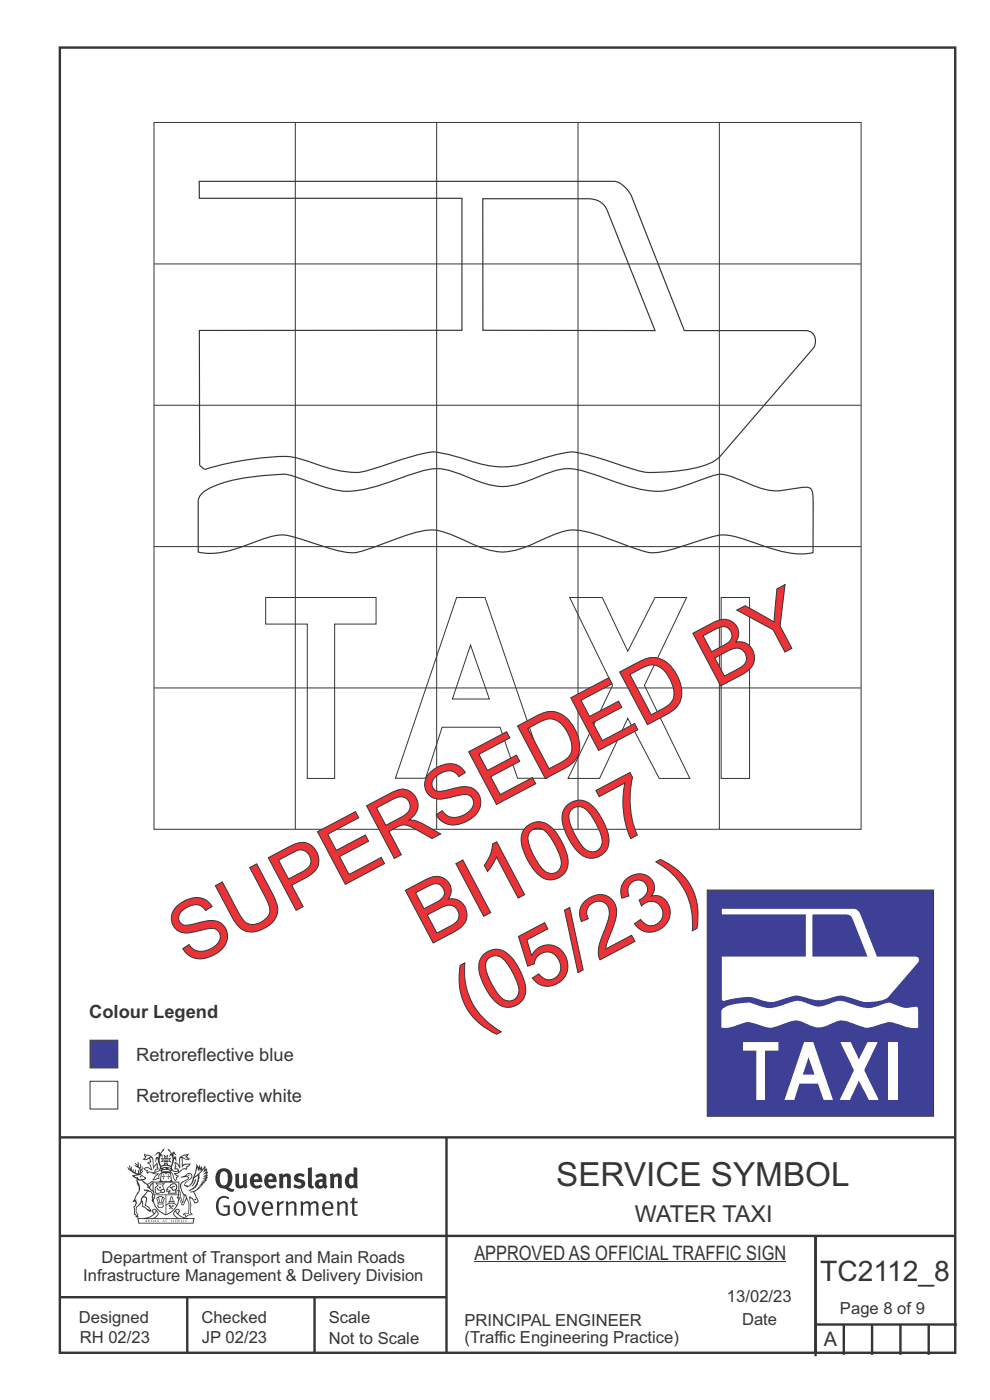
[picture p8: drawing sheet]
<svg xmlns="http://www.w3.org/2000/svg" width="210mm" height="297mm" viewBox="0 0 210 297" stroke-linecap="round" stroke-linejoin="round" font-family="sans-serif">
<g fill="none" stroke="#373435" stroke-width=".51">
<path d="M12.7 10.1h189.9v276.9h-189.9zM12.7 241.3h190M94.7 241.4v45.8M12.7 275.2h82M12.7 262.2h190.1M39.7 275.2v12M66.7 275.2v12M173 262.1v25.6M173 281h30M179 281v6.4M185 281v6.4M191 281v6.4"/>
<path d="M197 281v6.4"/>
</g>
<path d="M32.7 26h150v149.9h-150zM62.6 26v149.9M92.6 26v149.9M122.6 26v149.9M152.6 26v149.9M32.7 56h149.9M32.7 86h149.9M32.7 116h149.9M32.7 145.9h149.9" fill="none" stroke="#373435" stroke-width=".21"/>
<path d="M42.3 38.5h88a5.4 5.4 0 0 1 3.6 3.1l11.3 28.5h25.6a2.3 2.3 0 0 1 2 1.4 2.3 2.3 0 0 1-.3 2.4l-19.8 22.9a13.6 13.6 0 0 1-7.8 3l-4.3 .4a15 15 0 0 1-8.1-1.2 63.3 63.3 0 0 0-11.1-3.2 58 58 0 0 0-10 2.6 18.8 18.8 0 0 1-11.8-.7l-4.9-1.4a8.1 8.1 0 0 0-5.5 0l-4.3 1.3a49.9 49.9 0 0 1-9.2 2.6 33.2 33.2 0 0 1-11.2-2.6 16.9 16.9 0 0 0-8.1-.6 63.9 63.9 0 0 0-12.9 2.6l-1.2-.9v-28.6h55.7v-28h-55.7zM102.4 42.2h22.3a4.1 4.1 0 0 1 4.1 2.5l10.1 25.4h-36.5zM42.9 104.6a20.2 20.2 0 0 1 9.6-3.3l5.9-.6a8.7 8.7 0 0 1 5.3 .8 34.8 34.8 0 0 0 9.9 2.7 36.8 36.8 0 0 0 11.7-2.9l2.7-.9a11.8 11.8 0 0 1 10.2 .4l1.2 .5a15.2 15.2 0 0 0 9.7 1.6l1.2-.3a71.1 71.1 0 0 1 9.1-3.1 15.9 15.9 0 0 1 7.2 1.3 52.2 52.2 0 0 0 11.6 3.4 18.8 18.8 0 0 0 8.9-1.8l3.5-1.3a5.8 5.8 0 0 1 5.2 .2 27.6 27.6 0 0 0 8.7 2.8l4.2-.5a5.1 5.1 0 0 1 3.1 0 3.3 3.3 0 0 1 .7 2.7v10.9a18.3 18.3 0 0 1-10.3-1.3l-4.2-1.4a10.7 10.7 0 0 0-8.3-.2 66.9 66.9 0 0 1-10.5 2.9 9.4 9.4 0 0 1-4.5-.9 93.9 93.9 0 0 0-11-3.7 10.3 10.3 0 0 0-6.9 1.1 35.3 35.3 0 0 1-8.9 3.3 14.8 14.8 0 0 1-8.2-1.8l-3.3-1.5a10.9 10.9 0 0 0-9.4-.4l-8.4 3a9.2 9.2 0 0 1-7 .5l-8.1-2.5a9.1 9.1 0 0 0-7.1-.1l-4 1.4a20.6 20.6 0 0 1-8.9 1.8l-1.5-.3v-10.7l.2-.7z" fill="none" stroke="#373435" stroke-width=".25"/>
<path d="M19.1 229.4h5.9v5.9h-5.9z" fill-rule="evenodd" fill="#fefefe" stroke="#373435" stroke-width=".21"/>
<path d="M19.1 220.7h5.9v5.9h-5.9z" fill-rule="evenodd" fill="#3e4095" stroke="#373435" stroke-width=".21"/>
<g fill="#373435">
<path d="M47 248.7a2.55 2.55 0 0 0 0 2.6l.3 .2a.81 .81 0 0 0 1-1v-.5a1.04 1.04 0 0 0-1.1-1.5zM46.3 248.3a1.82 1.82 0 0 1 2.1-.2 1.82 1.82 0 0 1 .9 1.9 2.29 2.29 0 0 1-.8 1.9l.7 .3h.5l-.2 .6a2.87 2.87 0 0 1-2-.7 2.12 2.12 0 0 1-1.7-3.1z" fill-rule="evenodd"/>
<path d="M49.9 249.1l.8-.2v2a.46 .46 0 0 0 .3 .6 .46 .46 0 0 0 .6-.3v-2.1l.7-.2v2.4l.2 .5-.5 .3-.3-.3a1.02 1.02 0 0 1-1.2 .3 1.02 1.02 0 0 1-.6-1.1z" fill-rule="evenodd"/>
<path d="M54 249.7l-.1 .5h.9a.49 .49 0 0 0-.2-.6 .49 .49 0 0 0-.6 .1zM53.4 249.3a1.34 1.34 0 0 1 1.6-.2 1.34 1.34 0 0 1 .6 1.5v.2h-1.7a.77 .77 0 0 0 .5 .8 .77 .77 0 0 0 .9-.4l.3 .5a1.59 1.59 0 0 1-2 .2 1.59 1.59 0 0 1-.5-2.1z" fill-rule="evenodd"/>
<path d="M57 249.7l-.1 .5h1a.49 .49 0 0 0-.2-.6 .49 .49 0 0 0-.7 .1zM56.4 249.3a1.34 1.34 0 0 1 1.6-.2 1.34 1.34 0 0 1 .7 1.5v.2h-1.8a.77 .77 0 0 0 .5 .8 .77 .77 0 0 0 .9-.4l.4 .5a1.59 1.59 0 0 1-2.1 .2 1.59 1.59 0 0 1-.5-2.1z" fill-rule="evenodd"/>
<path d="M59.2 249.1l.7-.2 .1 .4a.95 .95 0 0 1 1-.3 .95 .95 0 0 1 .7 .8v2.3h-.8v-2.3a.46 .46 0 0 0-.8 .1v2.2h-.8z" fill-rule="evenodd"/>
<path d="M62.6 249.3a1.75 1.75 0 0 1 2-.1l-.2 .5-.6-.2a.43 .43 0 0 0-.6 .3l.4 .3a1.04 1.04 0 0 1 1.2 1.1 1.04 1.04 0 0 1-1.4 1l-1.2-.4 .3-.6 1 .4 .4-.4a.88 .88 0 0 0-1-.5l-.4-.2-.1-.4z" fill-rule="evenodd"/>
<path d="M65.3 247.8l.8-.2 .1 3.8 .3 .2 .1 .4a.88 .88 0 0 1-1 0 .88 .88 0 0 1-.3-1z" fill-rule="evenodd"/>
<path d="M67.8 250.8a.43 .43 0 0 0-.1 .7 .43 .43 0 0 0 .7-.1v-.7zM66.8 249.4a1.7 1.7 0 0 1 2.4 .1v1.8l.3 .4-.4 .5-.5-.4a1.03 1.03 0 0 1-1.7-.1 1.03 1.03 0 0 1 .8-1.5h.7v-.4a.8 .8 0 0 0-1.2 .1z" fill-rule="evenodd"/>
<path d="M70 249.1l.7-.2 .1 .4a.95 .95 0 0 1 1-.3 .95 .95 0 0 1 .7 .8v2.3h-.8v-2.3a.46 .46 0 0 0-.8 .1v2.2h-.8z" fill-rule="evenodd"/>
<path d="M74.3 249.7a1.48 1.48 0 0 0 0 1.7h.5l.2-.1v-1.5l-.3-.2zM75 247.6l.8 .1 .1 4.4h-.7l-.1-.2a1.26 1.26 0 0 1-1.4 0 1.26 1.26 0 0 1-.5-1.3 1.29 1.29 0 0 1 .4-1.4 1.29 1.29 0 0 1 1.4-.1z" fill-rule="evenodd"/>
<path d="M46.4 254.1a1.72 1.72 0 0 1 2.3 0l-.3 .3a1.24 1.24 0 0 0-1.4-.2 1.24 1.24 0 0 0-.6 1.4 1.49 1.49 0 0 0 1.2 1.9l.7-.1v-1.3h-.8l-.1-.4h1.3v1.9a1.93 1.93 0 0 1-2.2 0 1.93 1.93 0 0 1-.7-2.2l.2-.7z" fill-rule="evenodd"/>
<path d="M50.4 255.3a1.65 1.65 0 0 0 .2 2.2 .99 .99 0 0 0 1-1.4 .78 .78 0 0 0-.4-.8 .78 .78 0 0 0-.8 0zM50 255.1a1.33 1.33 0 0 1 1.6-.1 1.33 1.33 0 0 1 .5 1.4 1.31 1.31 0 0 1-1.3 1.6 1.31 1.31 0 0 1-1.2-1.6v-.6z" fill-rule="evenodd"/>
<path d="M52.5 254.9l.4-.1 .9 2.6 .8-2.5h.5l-1.1 3h-.5z" fill-rule="evenodd"/>
<path d="M56.3 255.4l-.2 .7h1.3a.7 .7 0 0 0-.3-.8 .7 .7 0 0 0-.8 .1zM55.9 255.2a1.22 1.22 0 0 1 1.5-.2 1.22 1.22 0 0 1 .5 1.5h-1.8a.93 .93 0 0 0 .5 1 .93 .93 0 0 0 1.1-.2l.2 .3a1.43 1.43 0 0 1-1.8 .1 1.43 1.43 0 0 1-.6-1.7z" fill-rule="evenodd"/>
<path d="M58.7 254.9l.4-.1 .1 .5 .4-.4 .6-.1-.2 .5a.66 .66 0 0 0-.8 .7v1.9h-.4z" fill-rule="evenodd"/>
<path d="M60.6 254.9l.4-.1 .1 .5a.94 .94 0 0 1 1-.5 .94 .94 0 0 1 .8 .8v2.3h-.5l-.1-2.5a.81 .81 0 0 0-1.2 .3v2.2h-.4z" fill-rule="evenodd"/>
<path d="M63.7 254.9l.5-.1 .1 .5 .4-.3a.78 .78 0 0 1 1.1 .3 .9 .9 0 0 1 1-.5 .9 .9 0 0 1 .8 .8v2.3h-.5l-.1-2.5a.67 .67 0 0 0-1.1 .3v2.2h-.5v-2.4l-.4-.2-.7 .3v2.3h-.5z" fill-rule="evenodd"/>
<path d="M69 255.4l-.1 .7h1.3a.7 .7 0 0 0-.3-.8 .7 .7 0 0 0-.9 .1zM68.7 255.2a1.22 1.22 0 0 1 1.5-.2 1.22 1.22 0 0 1 .5 1.5h-1.8a.93 .93 0 0 0 .4 1 .93 .93 0 0 0 1.2-.2l.1 .3a1.44 1.44 0 0 1-1.7 .1 1.44 1.44 0 0 1-.6-1.7z" fill-rule="evenodd"/>
<path d="M71.4 254.9l.5-.1 .1 .5a.94 .94 0 0 1 1-.5 .94 .94 0 0 1 .8 .8v2.3h-.5l-.1-2.5a.81 .81 0 0 0-1.2 .3v2.2h-.4z" fill-rule="evenodd"/>
<path d="M74.7 254.1l.5-.1v.9h.7l-.1 .3h-.6v2.2l.1 .2h.5l.1 .3a.75 .75 0 0 1-1.2-.6v-2.1h-.4v-.3h.4z" fill-rule="evenodd"/>
<path d="M30.8 245.1l1.1 .3-.9 .5h-.4l.6-.5zM31.8 245.6h.2a2.44 2.44 0 0 1 .4 1.9l.1 .5 .7-1-.1 .6 .3 .3a.57 .57 0 0 0-.6 .8l-1-.2-.5 .2 .2-.5-.8-.3 .7-.1 .9 .5 .1-.1-.6-1.3-.2-.2h.5zM30.7 244.6l-.1 .5 .2 .4-.6 .4a1.04 1.04 0 0 0 1.4-.1l.2 .6-.3 .1-.2 .4a.94 .94 0 0 1 .8 1.1l-.2-.1a1.16 1.16 0 0 0-1.5-.1l.3 .4 .4 .2 .1 .5 .2 .1 .1-.2a.94 .94 0 0 1 1.1 .2l.8 .1-1.2 1.2a1.13 1.13 0 0 0 1.2-.2l.4-.1-.1-.4 .5-.8a.83 .83 0 0 0-.6 1.1l-.3-.1-.7 .4 1.1-1.4-.5 .1-.5-.1 1.3-.5-.1-.1-.9 .4v-.3l.2-.2 .3 .1 .1-.3-.2-.4v-.6l-.1-.4-.7 1v-.7a1.42 1.42 0 0 0-1.6-1.8z" fill-rule="evenodd"/>
<path d="M38.5 245.5l.5-.3 .7-.1-.6 .3 .8 .5h-.3zM38.3 245.7l.2-.1 .1 2a1.69 1.69 0 0 1 1.6-.6l-.8 .5 .1 .5a1.1 1.1 0 0 0-1.5 .6l-.1-.5-.2-.2h-.5l.3-.4-.3-.7a1.42 1.42 0 0 1 .8 1.1l.2-.1zM37.1 246.4l.1 1-.2 .3 .1 .4h.5l.1 .2a.96 .96 0 0 1-1.1-.1l-.1 .1a1.06 1.06 0 0 0 1.3 .2v.1a.72 .72 0 0 1-1 .2l.3 .5 .6 .2-.4 .2-.1 .6-.2-.3-.4-1.1-.4-.4 .4 .9a1.54 1.54 0 0 0 .7 1.2l.2-.3a.58 .58 0 0 1 .4-.8l.2-.1h-.3l-.5-.3 .9-.5a.93 .93 0 0 1 1.2-.5v.2l.2-.2 .1-.5a.99 .99 0 0 0 .7-.8l-1.3 .1-.3 .2-.1-1.4 .9 .4 .9-.3h-.4l-.5-.4 .4-.7-.6 .2a1.46 1.46 0 0 0-1.4 2.1v.4l-.2-.4z" fill-rule="evenodd"/>
<path d="M35.6 249.1l.2 .1-.1 .3 .4 .1h-.4v.6l-.1-.6h-.3l.3-.1z" fill-rule="evenodd"/>
<path d="M34.6 249.1l.2 .1v.3l.3 .1h-.3l-.1 .6v-.6h-.4l.4-.1z" fill-rule="evenodd"/>
<path d="M34.3 249a.57 .57 0 0 1 .9 .2 .57 .57 0 0 1 .9-.2l.2 1.4h-.2a.57 .57 0 0 1-.9 0 .69 .69 0 0 1-1.1 0zM34.2 248.3l-.3 2.1-.2 .4h3l-.2-.4-.3-2.1h-.2v.3l-.8-.2-.8 .2v-.3z" fill-rule="evenodd"/>
<path d="M34.2 252.6a.3 .3 0 0 0 .6 0 .3 .3 0 0 0-.6 0zM33.3 251.1l.3 .3-.3 .4a.79 .79 0 0 0 0 1.3l.8-.2-.1-.3a.55 .55 0 0 1-.7-.6l.1-.1 .2 .3 .3 .2 .8-.2-.4-.7 .4-.4-.7 .2zM33 250.9l1.1 .2 .9-.2-.4 .6 .4 1.2a.56 .56 0 0 1-.8 .3l-.2 .1a.73 .73 0 0 1-.9 .1 .73 .73 0 0 1-.3-1v-.4l.6-.3z" fill-rule="evenodd"/>
<path d="M35.6 252l.7-.4a.58 .58 0 0 1 1-.1 .58 .58 0 0 1-.4 .9l-.3-.3a.43 .43 0 0 1 .6-.4 .57 .57 0 0 0-.8 .2l-.2-.1-.3 .1 .4 .2a.55 .55 0 0 0 .9 .4v.5h-1.3l.3-.4-.1-.1-.6 .1 .2-.2-.2-.2zM35.4 252l-.1 .2a.39 .39 0 0 0 .2 .6h.3l-.2 .4h1.9l-.1-.8a.86 .86 0 0 0-.1-1.3 .86 .86 0 0 0-1.3 .4z" fill-rule="evenodd"/>
<path d="M36 255h.8v.2h-.8zM36.4 254l.2 .8h-.4zM36.4 253.7l-.3 .5-.1 .6h-.2v.4l-.7 .4 .2 .1a1.48 1.48 0 0 1 2.1 .2l.2-.1-.6-.5v-.5h-.2l-.1-.6z" fill-rule="evenodd"/>
<path d="M35.8 255.6l.4 .1 .1 .3 .3-.2-.2-.2a.38 .38 0 0 1 .5 .5l-.2-.2-.3 .2 .3 .2-.3 .3-.1-.4-.4 .4-.1-.2 .4-.3-.1-.1-.2 .1z" fill-rule="evenodd"/>
<path d="M34.5 254.2h.2v.2l-.2 .6h-.2zM33.6 255.5h.9v.2a.55 .55 0 0 1-.8 .4v-.2l-.2-.1zM33.4 254.2h.2l.2 .8h-.2zM33.6 255.2h.8l.1 .1h-.8zM33.8 253.9h.5l-.2 1.1h-.1zM33.3 254l-.1 .3 .3 1.1a.48 .48 0 0 0-.1 .6 .48 .48 0 0 0 .5 .2h.5a.49 .49 0 0 0 .2-.8l.3-1.1-.1-.3a1.42 1.42 0 0 0-1.5 0z" fill-rule="evenodd"/>
<path d="M33.7 251.7l.4 .1 .1 .3h-.3z" fill-rule="evenodd"/>
<path d="M41.3 250.3l.3-.2-.2 .8-.6 .8h-.2l.5-.7z" fill-rule="evenodd"/>
<path d="M39.7 249.2l.3-.2 .5 .2a.88 .88 0 0 1-.6 1.1 1.22 1.22 0 0 0-.8 1.3l.5 .2a.72 .72 0 0 0 .9-.4l.5-.8 .2-.6 .8-.6v.2a2.85 2.85 0 0 1-2 2.9l.1 .1a2.13 2.13 0 0 0 1.9-1.5v-.3a2.01 2.01 0 0 0 .3-1.7l1.1-1.3-.4 1 .7-.5-.7 1 .8-.4-.8 .8 .7-.2-.9 .6 .8-.1-.8 .4h.7l-.8 .3 .3 .2h-.4l.2 .3h-.4l.2 .3h-.4l.1 .2-.1 .1a2.16 2.16 0 0 1-2 1l.1 .2 .4-.1a.76 .76 0 0 1 .7 .8l.5 1.2-.6 .2a1.45 1.45 0 0 0-1.1-1.3l.2 1.8-.1 1.8 .4 .3a1.07 1.07 0 0 0-1.2 .4v-.3l-.5-.2a.87 .87 0 0 1 1.1-.1v-.7a4.4 4.4 0 0 0-.6-3.1l-.1-.3h-.2a2.16 2.16 0 0 1-.7-2.2l.3-.3 1.2-.8a.55 .55 0 0 0-.4-.8zM37.8 252.6a.76 .76 0 0 1 .3 1.1l.6 1.6 .4-1.7 .2 .1a.61 .61 0 0 1-.1 .9l-.3 .8-.2 .1-.7-1.6-.3 .1a1.18 1.18 0 0 0 .1-1.4zM41.8 247.7l.2 .8 .3-.6v.6l.4-.5a1.9 1.9 0 0 1-1.2 1.4l-.3 .3zM38.2 249.8l1.4-.1 .2 .1v.3l-.5 .2a1.26 1.26 0 0 0-.9 2l.2 .6a1.84 1.84 0 0 1 .1 2.1l-.4-1.4a.96 .96 0 0 0-.4-1.2l-.4 .2a.78 .78 0 0 1 0 1.3l.1 .3h.4l.4 1.1a.38 .38 0 0 0 .2 .4 .38 .38 0 0 0 .4-.1l.6-1.2a2.94 2.94 0 0 1 .4 2.5l-.1 .4h-.8l-.3 .4v.2l.4-.1 .1 .4 .2 .1a1.02 1.02 0 0 1 1.3-.5v-.4l-.3-.1 .1-1.8-.3-1.3 .1 .1a1.14 1.14 0 0 1 .8 .9 .63 .63 0 0 0 .8-.2 .63 .63 0 0 0-.2-.9l-.6-1.2 .9-.6 .2-.4h.3l-.1-.2h.4l-.1-.3h.3l-.1-.3 .5-.1-.2-.2 .6-.4v-.2h-.2l.4-.5h-.3l.3-.5-.4 .1 .4-.5v-.3l-.3 .2 .2-.7-.1-.2-.4 .3v-.8l-.6 .8-.2-.8-.2 .5-.3-.7-.1 .6-.5-.8-.1 1.4-.6 1.9a1.81 1.81 0 0 1-1 1.4l-.6-.2a1.75 1.75 0 0 1 1.1-1.2 .75 .75 0 0 0 .1-1.3 .75 .75 0 0 0-1.2 .4z" fill-rule="evenodd"/>
<path d="M41.2 254.3h.3l.2 .2-.4 .1z" fill-rule="evenodd"/>
<path d="M29.4 258.6h11.6l-.1 .8h-11.4zM31.3 258.4l.5-.1a2.48 2.48 0 0 0 1.4-1.3l.3 .5-.5 .6-.5 .3zM32.5 256.8l.3-.2 .2 .1-.3 .7zM37.2 257a2.65 2.65 0 0 0 1.8 1.4h-1.1l-.5-.3-.5-.6zM37.4 256.7l.2-.1 .3 .2-.3 .6zM29.2 258.4l.1 1.2h11.8l.2-1.1-.2-.1a4.1 4.1 0 0 1-3.3-.9l.3-.4-.1-.6a1.06 1.06 0 0 0-1.3 1l.2 .4 .6 .5h-4.7l.3-.1a.84 .84 0 0 0 .6-.8 .84 .84 0 0 0-.5-.8l-.3-.2h-.5l-.1 .6 .3 .4a4.2 4.2 0 0 1-3.4 .9z" fill-rule="evenodd"/>
<path d="M31 258.9l.1 .2h-.2zM31 258.7l-.3 .6 .4-.2 .2 .2z" fill-rule="evenodd"/>
<path d="M31.3 258.8h.3v.4a.25 .25 0 0 0 .2-.1 .25 .25 0 0 0-.1-.3h.1a.29 .29 0 0 1 0 .4 .29 .29 0 0 1-.4 0 .29 .29 0 0 1 0-.4z" fill-rule="evenodd"/>
<path d="M32.2 258.8a.22 .22 0 0 1 .3 .2 .22 .22 0 0 1-.3 .2zM32 258.8l.1 .4a.33 .33 0 0 0 .4 0 .33 .33 0 0 0 0-.4 .33 .33 0 0 0-.5 0z" fill-rule="evenodd"/>
<path d="M32.9 258.9l.1 .2h-.2zM32.9 258.7l-.2 .6 .3-.2 .2 .2z" fill-rule="evenodd"/>
<path d="M33.3 258.8h.2l.1 .1 .2-.1-.2 .2 .2 .3-.3-.3-.1 .3h-.1l.2-.3z" fill-rule="evenodd"/>
<path d="M34.7 258.9l.1 .2h-.2zM34.7 258.7l-.3 .6 .4-.2 .2 .2z" fill-rule="evenodd"/>
<path d="M35 258.7l.5 .1h-.2v.5h-.2l.1-.5z" fill-rule="evenodd"/>
<path d="M36.2 258.8l.3-.1-.1 .1v.2h.1h-.1v.3h-.2z" fill-rule="evenodd"/>
<path d="M36.7 258.8h.2v.5h-.2z" fill-rule="evenodd"/>
<path d="M37.3 258.8a.22 .22 0 0 1 .3 .2 .22 .22 0 0 1-.3 .2zM37.1 258.8v.4a.33 .33 0 0 0 .5 0 .33 .33 0 0 0 0-.4 .33 .33 0 0 0-.5 0z" fill-rule="evenodd"/>
<path d="M37.8 258.8l.4-.1-.2 .1v.2h.1h-.1v.2l.2 .1h-.4z" fill-rule="evenodd"/>
<path d="M38.4 258.8h.2l-.1 .4 .2 .1h-.3z" fill-rule="evenodd"/>
<path d="M38.9 258.8h.2v.5h-.2z" fill-rule="evenodd"/>
<path d="M39.3 258.8h.2h-.1l.2 .3-.2 .2-.1-.1v-.1l.2 .1z" fill-rule="evenodd"/>
<path d="M34.2 247.6a1.51 1.51 0 0 1 2 .2 2.67 2.67 0 0 0-2.1 0zM35.7 247.8l.4 .1 .1 .3-.4-.1zM34.6 247.8h.5l.1 .2h-.4zM34 248l.3 .2h-.3zM34.9 247.1l.3-.2 .3 .2zM34.9 245.8l.2 .1v.3h-.2zM35 245.3l.2 .2 .2-.2-.1 .3h-.2zM35.1 246.5h.2l.1 .4-.2-.2-.2 .2zM35.3 245.9l.2-.1v.4h-.2zM34.4 245.9l.3 .1 .1 .2-.4 .1 .2-.2zM35.7 246l.3-.1-.2 .2 .2 .2-.4-.1zM32.7 245.1l1-.5-.1 1-.2-.2-.3 .2-.3 1.1 .5-1 .3 .9a1.84 1.84 0 0 1 .2 1.7l.4 .1a2.48 2.48 0 0 1 2.2 0l.2-.2-.2-.7 .7-1.8 .4 .7-.2-1-.2-.1-.2 .3v-.9l.6 .4-.6-.8-.3 .1-.1 .4-.5-.9-.5-.3 .2 .5 .6 .5-.5 .8 .4-.4a2.06 2.06 0 0 1 0 2.3l-.5-.2-.2-.6 .1-.1 .8 .2-.4-.5 .4-.5-.7 .2-.2-.2 .2-.7-.5 .4-.5-.4 .2 .7-.2 .2-.7-.2 .4 .5-.4 .5 .8-.2 .1 .1-.2 .6-.5 .2a2.02 2.02 0 0 1 0-2.2l.3 .5-.1-.7-.3-.1 .8-1.2-.4 .3-.5 .8-.2-.3a.8 .8 0 0 0-.8 .5z" fill-rule="evenodd"/>
<path d="M29.2 250.3l.3 .1a.61 .61 0 0 1 .8 .4l.3 .2a.8 .8 0 0 1 .6 1l.4 .1 .5 .5a1 1 0 0 1 .5 1.1l-.1 .7v-.5h-.1a.96 .96 0 0 0-.8-1.3l-.2-.2h-.7l-.1-.1-.1 .1 .1 .3h.6l-1.2 1.4-.2 .9-.4 .6a1.33 1.33 0 0 0-.5 1.8l.2 .5a1.26 1.26 0 0 1-.5-1.5l-.1-.3a1.56 1.56 0 0 0 .4-1.7l-.3 .2 .2-.5a3.2 3.2 0 0 0 .7-3zM30.4 254.1h.4a2.06 2.06 0 0 1-.1 1.6l.7 .5 .4 .4-.6-.1-.8-.6-.1-.9a.51 .51 0 0 1 .1-.9zM28.6 249.5a1.52 1.52 0 0 1 2.1 .5l-1.1 .2-.2-.1-.1-.4h-.5zM27.5 247.2v.8l-.3-.4-.1 .1a3.1 3.1 0 0 0 1.9 1.5l-1 .1 .5 .6 .5 .1 .1 1.1a1.84 1.84 0 0 1-.3 2.5l-.4 .9-.3 .4 .2 .1 .4-.1 .1 .4-.2 .5-.3 .2 .1 1.7h.2l.3 .6h.1l.4-.1-.1-.5a1.3 1.3 0 0 1-.1-1.7l.9-1 .1 1.1 .6 .2 .5 .5 .1-.1 .2 .3h.5a1.85 1.85 0 0 0-1.2-1.4l.1-.3a1.39 1.39 0 0 0 0-1.4l-.5-.1 .5-.5a.66 .66 0 0 1 .9-.4 .66 .66 0 0 1 .3 .9l-.1 .4 .2-.1v.2l-.1 .3 .2 .5 .1-.3a2.24 2.24 0 0 0 .1-2.2 .73 .73 0 0 1-.7-.7 .73 .73 0 0 1 .6-.7v-.2a.94 .94 0 0 0-.9 .8 .48 .48 0 0 1-.1-.5 .48 .48 0 0 1 .5-.3l.5-.3a.51 .51 0 0 0-.8 .2l-.5 .2-1-.7 .6-.1 .2-.5-1.2-.7 .5-.5v-.3l-.5 .4 .1-.2a.69 .69 0 0 0 .2-1v.5l-.2 .2v-1.1l-.3-.2 .1 .6-.1 .2-.4-1.3v.7l-.6-.4 .5 .7-.6-.2 .3 .3a1 1 0 0 1 .7 1.4l-.2-.8v.9l-.5-.2v-.7l-.2 .6-.2-.1-.1-.6-.2 .4-.2-.2 .1-.7-.2 .5z" fill-rule="evenodd"/>
<path d="M29.6 249.7l.2-.2 .3 .2z" fill-rule="evenodd"/>
<path d="M32.4 250.7h5.6v2l-.2-.1v-1.7h-5.2v2.5h5.2v-.8l.1 .2-.1 1.1v-.3h-2.5v4a4.1 4.1 0 0 0 2.6-3.6l.1-.1a4 4 0 0 1-2.8 3.9 4.2 4.2 0 0 1-2.8-4.7l.1 1.3 .1-.2a3.8 3.8 0 0 0 2.5 3.4v-4h-2.5l-.2-.9z" fill-rule="evenodd"/>
<circle cx="40" cy="249.3" r=".17"/>
</g>
<path d="M100.6 267.7h66.2" fill="none" stroke="#373435" stroke-width=".21"/>
<path d="M150 188.8h48v48h-48z" fill-rule="evenodd" fill="#3e4095" stroke="#373435" stroke-width=".21"/>
<path d="M172.3 194l.1 8.9h11.6l-3.2-8.1a1.28 1.28 0 0 0-1.3-.8zM153.1 192.8v1.2h17.8v8.9h-17.8v9.2l.4 .3a14.1 14.1 0 0 1 6.6-.7 6.7 6.7 0 0 0 6 .3l.7-.3a4.8 4.8 0 0 1 4.3 0 7 7 0 0 0 5.8-.2 6.1 6.1 0 0 1 4.4 .5 8.2 8.2 0 0 0 7.2-.5l6.3-7.3a.75 .75 0 0 0-.6-1.3h-8.2l-3.6-9.1a1.78 1.78 0 0 0-1.1-1zM153.4 213.9l-.4 .6v3.5a9.6 9.6 0 0 0 4.8-1 7.8 7.8 0 0 1 4.2 .8 4.5 4.5 0 0 0 4-.5l.7-.3a4.3 4.3 0 0 1 4.5 .2 4.6 4.6 0 0 0 5 0l.6-.2a4 4 0 0 1 3.8 0l1.5 .5a4.2 4.2 0 0 0 4 0l.8-.2a4.3 4.3 0 0 1 4 .1l.7 .3a5.9 5.9 0 0 0 3.2 .3l-.1-4.1-.1-.2-.6-.1a5.2 5.2 0 0 1-4.4-.6 2.46 2.46 0 0 0-2.6 .1 6.4 6.4 0 0 1-6 0l-.8-.3a4.5 4.5 0 0 0-4.5 .3 4.7 4.7 0 0 1-4.6-.3 4.1 4.1 0 0 0-3.9 0l-.8 .3a6.5 6.5 0 0 1-6 0 7.9 7.9 0 0 0-5.3 .1z" fill-rule="evenodd" fill="#fefefe"/>
<g font-size="38.4" fill="#373435">
<text x="56.4" y="165.1">TAX</text>
<text x="153" y="165.1">I</text>
</g>
<g font-size="17.6" fill="#ed3237">
<text x="90.7" y="200.6" transform="rotate(-28 90.7 200.6)">BI1007</text>
<text x="40" y="205.2" transform="rotate(-28 40 205.2)">SUPERSEDED BY</text>
<text x="100" y="218.1" transform="rotate(-28 100 218.1)">(05/23)</text>
</g>
<text font-size="12.3" fill="#fefefe" x="157.6" y="233.4">TAXI</text>
<text font-size="7.1" fill="#373435" x="118" y="251.6">SERVICE SYMBOL</text>
<text font-size="6" fill="#373435" x="174" y="271.8">TC2112_8</text>
<text font-size="4.9" fill="#373435" x="134.7" y="259.2">WATER TAXI</text>
<g font-size="4.2" fill="#373435">
<text x="100.6" y="267.2">APPROVED AS OFFICIAL TRAFFIC SIGN</text>
<text x="174.7" y="285.6">A</text>
</g>
<g font-size="3.9" fill="#373435">
<text x="18.9" y="215.9">Colour Legend</text>
<text x="28.9" y="225">Retroreflective blue</text>
<text x="28.9" y="233.7">Retroreflective white</text>
</g>
<g font-size="3.5" fill="#373435">
<text x="21.6" y="267.9">Department of Transport and Main Roads</text>
<text x="17.7" y="271.8">Infrastructure Management &amp; Delivery Division</text>
<text x="16.7" y="280.6">Designed</text>
<text x="42.7" y="280.6">Checked</text>
<text x="69.7" y="280.6">Scale</text>
<text x="98.5" y="281.3">PRINCIPAL ENGINEER</text>
<text x="154.2" y="276.2">13/02/23</text>
<text x="157.4" y="281.2">Date</text>
<text x="178.2" y="278.7">Page 8 of 9</text>
<text x="16.9" y="284.8">RH 02/23</text>
<text x="42.8" y="284.8">JP 02/23</text>
<text x="69.7" y="285.2">Not to Scale</text>
<text x="98.5" y="284.8">(Traffic Engineering Practice)</text>
</g>
</svg>
